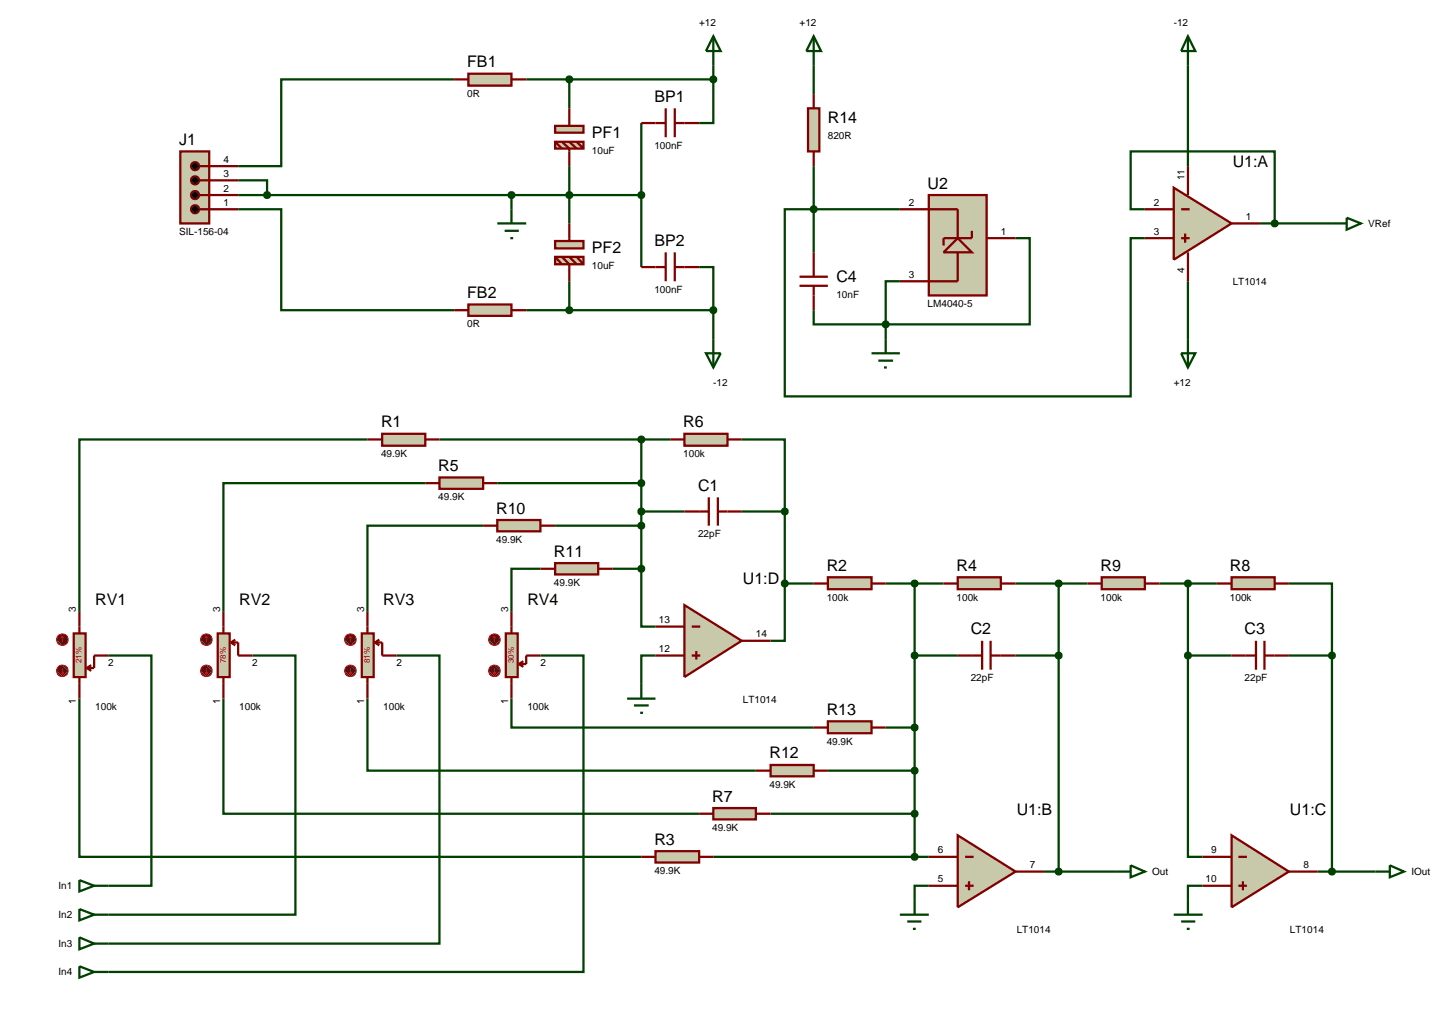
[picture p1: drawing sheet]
<svg xmlns="http://www.w3.org/2000/svg" width="257mm" height="180mm" viewBox="0 0 257 180" stroke-linecap="round" stroke-linejoin="round" font-family="sans-serif">
<g fill="none" stroke="#004000" stroke-width=".4">
<path d="M80.1 14h-30.5v15.3h-7.6M92.8 14h33M100.4 14v5.1M125.8 14v7.7h-2.5M125.8 11.5v2.5M143.5 11.5v5.1M209.5 11.5v17.8M42 36.9h7.6v17.8h30.5M42 31.8h5.1v2.6M42 34.4h71.1M90.2 34.4v2.5M100.4 29.3v10.1"/>
<path d="M113.1 21.7v25.4M143.5 29.3v15.2M158.7 36.9h-20.3v33h61v-27.9h2.5M201.9 36.9h-2.5v-10.2h25.4v12.7M222.2 39.4h12.7M92.8 54.7h33M100.4 49.6v5.1M123.3 47.1h2.5v7.6M125.8 54.7v5.1M143.5 54.7v2.5h12.7M156.2 57.2v2.6M158.7 49.6h-2.5v7.6"/>
<path d="M179.1 42h2.5v15.2h-25.4M209.5 49.6v10.2M64.8 77.5h-50.8v30.4M77.5 77.5h40.7M113.1 77.5v22.8M130.8 77.5h7.6v12.7M75 85.2h-35.6v22.7M85.2 92.7h-20.4v15.2M87.7 85.2h25.4M97.9 92.7h15.2M113.1 90.2h7.6M130.8 90.2h7.6"/>
<path d="M138.4 90.2v12.7M19.1 115.6h7.6v40.6h-7.6M44.5 115.6h7.6v45.7h-33M69.9 115.6h7.6v50.8h-58.4M95.3 100.3h-5.1v7.6M95.3 115.6h7.6v55.8h-83.8M108 100.3h5.1M113.1 100.3v10.2h2.5M115.6 115.6h-2.5v5M138.4 102.9v10.1h-2.5M138.4 102.9h5.1M156.2 102.9h10.2"/>
<path d="M161.3 102.9v48.2M161.3 115.6h7.6M179.1 102.9h12.7M179.1 115.6h7.6M186.7 102.9v50.8M204.5 102.9h10.1M209.5 115.6v35.5h2.6M209.5 115.6h7.7M209.5 102.9v12.7M227.3 102.9h7.6v12.7M227.3 115.6h7.6M234.9 115.6v38.1"/>
<path d="M14 123.2v27.9h99.1M39.4 123.2v20.3h83.9M64.8 123.2v12.7h68.5M90.2 123.2v5.1h53.3M146 135.9h15.3M156.2 128.3h5.1M125.8 151.1h38M135.9 143.5h25.4M163.8 156.2h-2.5v2.5M184.1 153.7h12.7M212.1 156.2h-2.6v2.5M232.4 153.7h10.2"/>
</g>
<path d="M67.4 76.5h7.6v2.1h-7.6z" fill="#c8c8aa" stroke="#800000" stroke-width=".4"/>
<path d="M64.8 77.5h2.6M75 77.5h2.5" fill="none" stroke="#800000" stroke-width=".4"/>
<path d="M146 101.8h7.7v2.1h-7.7z" fill="#c8c8aa" stroke="#800000" stroke-width=".4"/>
<path d="M143.5 102.9h2.5M153.7 102.9h2.5" fill="none" stroke="#800000" stroke-width=".4"/>
<path d="M115.6 150.1h7.7v2h-7.7z" fill="#c8c8aa" stroke="#800000" stroke-width=".4"/>
<path d="M113.1 151.1h2.5M123.3 151.1h2.5" fill="none" stroke="#800000" stroke-width=".4"/>
<path d="M110.6 123.2h5M111.8 124.4h2.6M112.9 125.7h.5M113.1 120.6v2.6" fill="none" stroke="#004000" stroke-width=".4"/>
<path d="M168.9 101.8h7.6v2.1h-7.6z" fill="#c8c8aa" stroke="#800000" stroke-width=".4"/>
<path d="M166.4 102.9h2.5M176.5 102.9h2.6" fill="none" stroke="#800000" stroke-width=".4"/>
<path d="M161.3 158.7v2.6M158.7 161.3h5.1M160 162.5h2.5M161 163.8h.5" fill="none" stroke="#004000" stroke-width=".4"/>
<path d="M13 111.7h2.1v7.7h-2.1z" fill="#c8c8aa" stroke="#800000" stroke-width=".4"/>
<path d="M14 107.9v3.8M14 119.4v3.8M15.3 117.8l.8 .5M16.1 117.3l-.8 .5M19.1 115.6h-2.5v2.2h-1.3" fill="none" stroke="#800000" stroke-width=".4"/>
<path d="M10.3 112.1l.7-.3-1 1zM11 111.8a.94 .94 0 0 1 1 1zM11 113.8l1-1a.94 .94 0 0 1-1 1zM10 112.8l1 1a.94 .94 0 0 1-1-1z" fill="#400000" stroke="#f00" stroke-width=".2"/>
<path d="M11 111.8l1 1-1 1-1-1z" fill="#400000"/>
<path d="M11 112.2l-.3 .3M11 112.2l.3 .3M11 112.2v1.1" fill="none" stroke="#f00" stroke-width=".2"/>
<path d="M10.3 117.6l.7-.3-1 1zM11 117.3a.94 .94 0 0 1 1 1zM11 119.3l1-1a.94 .94 0 0 1-1 1zM10 118.3l1 1a.94 .94 0 0 1-1-1z" fill="#400000" stroke="#f00" stroke-width=".2"/>
<path d="M10 118.3l1-1 1 1-1 1z" fill="#400000"/>
<path d="M10.7 118.6l.3 .3M11 117.8v1.1M11.3 118.6l-.3 .3" fill="none" stroke="#f00" stroke-width=".2"/>
<path d="M38.4 111.7h2.1v7.7h-2.1z" fill="#c8c8aa" stroke="#800000" stroke-width=".4"/>
<path d="M39.4 107.9v3.8M39.4 119.4v3.8M40.7 113.3l.8 .5M40.7 113.3h1.3v2.3h2.5M41.5 112.8l-.8 .5" fill="none" stroke="#800000" stroke-width=".4"/>
<path d="M35.7 112.1l.7-.3-1 1zM36.4 111.8a.94 .94 0 0 1 1 1zM36.4 113.8l1-1a.94 .94 0 0 1-1 1zM35.4 112.8l1 1a.94 .94 0 0 1-1-1z" fill="#400000" stroke="#f00" stroke-width=".2"/>
<path d="M36.4 111.8l1 1-1 1-1-1z" fill="#400000"/>
<path d="M36.4 112.2l-.3 .3M36.4 112.2l.3 .3M36.4 112.2v1.1" fill="none" stroke="#f00" stroke-width=".2"/>
<path d="M35.7 117.6l.7-.3-1 1zM36.4 117.3a.94 .94 0 0 1 1 1zM36.4 119.3l1-1a.94 .94 0 0 1-1 1zM35.4 118.3l1 1a.94 .94 0 0 1-1-1z" fill="#400000" stroke="#f00" stroke-width=".2"/>
<path d="M35.4 118.3l1-1 1 1-1 1z" fill="#400000"/>
<path d="M36.1 118.6l.3 .3M36.4 117.8v1.1M36.7 118.6l-.3 .3" fill="none" stroke="#f00" stroke-width=".2"/>
<path d="M77.5 84.2h7.7v2h-7.7z" fill="#c8c8aa" stroke="#800000" stroke-width=".4"/>
<path d="M75 85.2h2.5M85.2 85.2h2.5" fill="none" stroke="#800000" stroke-width=".4"/>
<path d="M120.7 76.5h7.6v2.1h-7.6z" fill="#c8c8aa" stroke="#800000" stroke-width=".4"/>
<path d="M118.2 77.5h2.5M128.3 77.5h2.5" fill="none" stroke="#800000" stroke-width=".4"/>
<path d="M125.8 142.5h7.5v2h-7.5z" fill="#c8c8aa" stroke="#800000" stroke-width=".4"/>
<path d="M123.3 143.5h2.5M133.3 143.5h2.6" fill="none" stroke="#800000" stroke-width=".4"/>
<path d="M161 143.1l.3-.1-.5 .5zM161.3 143l.3 .1 .2 .4zM161.3 144l.5-.5-.2 .4zM160.8 143.5l.5 .5-.3-.1z" fill="#004000" stroke="#004000" stroke-width=".4"/>
<path d="M161.3 143l.5 .5-.5 .5-.5-.5z" fill="#004000"/>
<path d="M120.7 90.2h4.3M125 87.7v5M126.6 87.7v5M126.6 90.2h4.2M168.9 115.6h4.3M173.2 113v5.1M174.7 113v5.1M174.7 115.6h4.4" fill="none" stroke="#800000" stroke-width=".4"/>
<path d="M217.2 101.8h7.6v2.1h-7.6z" fill="#c8c8aa" stroke="#800000" stroke-width=".4"/>
<path d="M214.6 102.9h2.6M217.2 115.6h4.3M221.5 113v5.1M223 113v5.1M223 115.6h4.3M224.8 102.9h2.5" fill="none" stroke="#800000" stroke-width=".4"/>
<path d="M209.5 158.7v2.6M207 161.3h5.1M208.3 162.5h2.5M209.3 163.8h.5" fill="none" stroke="#004000" stroke-width=".4"/>
<path d="M194.3 101.8h7.6v2.1h-7.6z" fill="#c8c8aa" stroke="#800000" stroke-width=".4"/>
<path d="M191.8 102.9h2.5M201.9 102.9h2.6" fill="none" stroke="#800000" stroke-width=".4"/>
<path d="M112.8 84.8l.3-.1-.5 .5zM113.1 84.7l.3 .1 .2 .4zM113.1 85.7l.5-.5-.2 .4zM112.6 85.2l.5 .5-.3-.1z" fill="#004000" stroke="#004000" stroke-width=".4"/>
<path d="M113.1 84.7l.5 .5-.5 .5-.5-.5z" fill="#004000"/>
<path d="M112.7 77.2l.4-.2-.5 .5zM113.1 77l.3 .1 .2 .4zM113.1 78l.5-.5-.2 .4zM112.6 77.5l.5 .5-.3-.1z" fill="#004000" stroke="#004000" stroke-width=".4"/>
<path d="M112.6 77.5l.5-.5 .5 .5-.5 .5z" fill="#004000"/>
<path d="M161 102.5l.3-.1-.5 .5zM161.3 102.4l.3 .1 .2 .4zM161.3 103.4l.5-.5-.2 .4zM160.8 102.9l.5 .5-.3-.1z" fill="#004000" stroke="#004000" stroke-width=".4"/>
<path d="M161.3 102.4l.5 .5-.5 .5-.5-.5z" fill="#004000"/>
<path d="M186.3 102.6l.4-.2-.5 .5zM186.7 102.4l.3 .1 .2 .4zM186.7 103.4l.5-.5-.2 .4zM186.2 102.9l.5 .5-.3-.1z" fill="#004000" stroke="#004000" stroke-width=".4"/>
<path d="M186.2 102.9l.5-.5 .5 .5-.5 .5z" fill="#004000"/>
<path d="M161 115.2l.3-.1-.5 .5zM161.3 115.1l.3 .1 .2 .4zM161.3 116.1l.5-.5-.2 .4zM160.8 115.6l.5 .5-.3-.1z" fill="#004000" stroke="#004000" stroke-width=".4"/>
<path d="M161.3 115.1l.5 .5-.5 .5-.5-.5z" fill="#004000"/>
<path d="M186.3 115.3l.4-.2-.5 .5zM186.7 115.1l.3 .1 .2 .4zM186.7 116.1l.5-.5-.2 .4zM186.2 115.6l.5 .5-.3-.1z" fill="#004000" stroke="#004000" stroke-width=".4"/>
<path d="M186.2 115.6l.5-.5 .5 .5-.5 .5z" fill="#004000"/>
<path d="M209.2 102.5l.3-.1-.5 .5zM209.5 102.4l.3 .1 .2 .4zM209.5 103.4l.5-.5-.2 .4zM209 102.9l.5 .5-.4-.2z" fill="#004000" stroke="#004000" stroke-width=".4"/>
<path d="M209.5 102.4l.5 .5-.5 .5-.5-.5z" fill="#004000"/>
<path d="M234.6 115.2l.3-.1-.5 .5zM234.9 115.1l.3 .1 .2 .4zM234.9 116.1l.5-.5-.2 .4zM234.4 115.6l.5 .5-.4-.2z" fill="#004000" stroke="#004000" stroke-width=".4"/>
<path d="M234.9 115.1l.5 .5-.5 .5-.5-.5z" fill="#004000"/>
<path d="M138.1 89.8l.3-.1-.5 .5zM138.4 89.7l.4 .2 .1 .3zM138.4 90.7l.5-.5-.2 .4zM137.9 90.2l.5 .5-.3-.1z" fill="#004000" stroke="#004000" stroke-width=".4"/>
<path d="M138.4 89.7l.5 .5-.5 .5-.5-.5z" fill="#004000"/>
<path d="M112.8 89.8l.3-.1-.5 .5zM113.1 89.7l.3 .1 .2 .4zM113.1 90.7l.5-.5-.2 .4zM112.6 90.2l.5 .5-.3-.1z" fill="#004000" stroke="#004000" stroke-width=".4"/>
<path d="M112.6 90.2l.5-.5 .5 .5-.5 .5z" fill="#004000"/>
<path d="M209.5 6.4l1.3 2.6h-2.5zM209.5 6.4v5.1M209.5 59.8v5M208.3 62.3h2.5l-1.3 2.5z" fill="none" stroke="#004000" stroke-width=".4"/>
<path d="M207 33.1l10.2 6.3-10.2 6.4z" fill="#c8c8aa" stroke="#800000" stroke-width=".4"/>
<path d="M201.9 36.9h5.1M208.3 36.9h1.5M209.5 29.3v5.1M217.2 39.4h5M201.9 42h5.1M208.3 42h1.5M209 41.2v1.6M209.5 44.5v5.1" fill="none" stroke="#800000" stroke-width=".4"/>
<path d="M224.4 39.1l.4-.2-.5 .5zM224.8 38.9l.3 .1 .2 .4zM224.8 39.9l.5-.5-.2 .4zM224.3 39.4l.5 .5-.4-.2z" fill="#004000" stroke="#004000" stroke-width=".4"/>
<path d="M224.3 39.4l.5-.5 .5 .5-.5 .5z" fill="#004000"/>
<path d="M168.9 147.3l10.2 6.4-10.2 6.3z" fill="#c8c8aa" stroke="#800000" stroke-width=".4"/>
<path d="M163.8 151.1h5.1M163.8 156.2h5.1M170.2 151.1h1.5M170.2 156.2h1.5M170.9 155.4v1.6M179.1 153.7h5" fill="none" stroke="#800000" stroke-width=".4"/>
<path d="M160.9 150.8l.4-.2-.5 .5zM161.3 150.6l.4 .2 .1 .3zM161.3 151.6l.5-.5-.2 .4zM160.8 151.1l.5 .5-.3-.1z" fill="#004000" stroke="#004000" stroke-width=".4"/>
<path d="M161.3 150.6l.5 .5-.5 .5-.5-.5z" fill="#004000"/>
<path d="M186.3 153.4l.4-.2-.5 .5zM186.7 153.2l.3 .1 .2 .4zM186.7 154.2l.5-.5-.2 .4zM186.2 153.7l.5 .5-.3-.1z" fill="#004000" stroke="#004000" stroke-width=".4"/>
<path d="M186.2 153.7l.5-.5 .5 .5-.5 .5z" fill="#004000"/>
<path d="M217.2 147.3l10.1 6.4-10.1 6.3z" fill="#c8c8aa" stroke="#800000" stroke-width=".4"/>
<path d="M212.1 151.1h5.1M212.1 156.2h5.1M218.4 151.1h1.5M218.4 156.2h1.5M219.2 155.4v1.6M227.3 153.7h5.1" fill="none" stroke="#800000" stroke-width=".4"/>
<path d="M209.2 115.2l.3-.1-.5 .5zM209.5 115.1l.3 .1 .2 .4zM209.5 116.1l.5-.5-.2 .4zM209 115.6l.5 .5-.4-.2z" fill="#004000" stroke="#004000" stroke-width=".4"/>
<path d="M209.5 115.1l.5 .5-.5 .5-.5-.5z" fill="#004000"/>
<path d="M234.5 153.4l.4-.2-.5 .5zM234.9 153.2l.3 .1 .2 .4zM234.9 154.2l.5-.5-.2 .4zM234.4 153.7l.5 .5-.4-.2z" fill="#004000" stroke="#004000" stroke-width=".4"/>
<path d="M234.9 153.2l.5 .5-.5 .5-.5-.5z" fill="#004000"/>
<path d="M120.7 106.7l10.1 6.3-10.1 6.4z" fill="#c8c8aa" stroke="#800000" stroke-width=".4"/>
<path d="M115.6 110.5h5.1M115.6 115.6h5.1M122 110.5h1.5M122 115.6h1.5M122.8 114.8v1.5M130.8 113h5.1" fill="none" stroke="#800000" stroke-width=".4"/>
<path d="M138.1 102.5l.3-.1-.5 .5zM138.4 102.4l.3 .1 .2 .4zM138.9 102.9l-.2 .4-.3 .1zM137.9 102.9l.5 .5-.3-.1z" fill="#004000" stroke="#004000" stroke-width=".4"/>
<path d="M138.4 102.4l.5 .5-.5 .5-.5-.5z" fill="#004000"/>
<path d="M234.9 39.4h2.6M237.5 38.4l2.5 1-2.5 1.1zM196.8 153.7h2.6M199.4 152.6l2.5 1.1-2.5 1zM242.6 153.7h2.5M245.1 152.6l2.5 1.1-2.5 1z" fill="none" stroke="#004000" stroke-width=".4"/>
<path d="M63.8 111.7h2.1v7.7h-2.1z" fill="#c8c8aa" stroke="#800000" stroke-width=".4"/>
<path d="M64.8 107.9v3.8M64.8 119.4v3.8M66.1 113.3l.8 .5M66.1 113.3h1.3v2.3h2.5M66.9 112.8l-.8 .5" fill="none" stroke="#800000" stroke-width=".4"/>
<path d="M61.1 112.1l.7-.3-1 1zM61.8 111.8a.94 .94 0 0 1 1 1zM61.8 113.8l1-1a.94 .94 0 0 1-1 1zM60.8 112.8l1 1a.94 .94 0 0 1-1-1z" fill="#400000" stroke="#f00" stroke-width=".2"/>
<path d="M60.8 112.8l1-1 1 1-1 1z" fill="#400000"/>
<path d="M61.8 112.2l-.3 .3M61.8 112.2l.3 .3M61.8 112.2v1.1" fill="none" stroke="#f00" stroke-width=".2"/>
<path d="M61.1 117.6l.7-.3-1 1zM61.8 117.3a.94 .94 0 0 1 1 1zM61.8 119.3l1-1a.94 .94 0 0 1-1 1zM60.8 118.3l1 1a.94 .94 0 0 1-1-1z" fill="#400000" stroke="#f00" stroke-width=".2"/>
<path d="M60.8 118.3l1-1 1 1-1 1z" fill="#400000"/>
<path d="M61.5 118.6l.3 .3M61.8 117.8v1.1M62.1 118.6l-.3 .3" fill="none" stroke="#f00" stroke-width=".2"/>
<path d="M89.2 111.7h2.1v7.7h-2.1z" fill="#c8c8aa" stroke="#800000" stroke-width=".4"/>
<path d="M90.2 107.9v3.8M90.2 119.4v3.8M91.5 117.1l.8 .5M92.3 116.6l-.8 .5M95.3 115.6h-2.5v1.5h-1.3" fill="none" stroke="#800000" stroke-width=".4"/>
<path d="M86.5 112.1l.7-.3-1 1zM87.2 111.8a.94 .94 0 0 1 1 1zM87.2 113.8l1-1a.94 .94 0 0 1-1 1zM86.2 112.8l1 1a.94 .94 0 0 1-1-1z" fill="#400000" stroke="#f00" stroke-width=".2"/>
<path d="M86.2 112.8l1-1 1 1-1 1z" fill="#400000"/>
<path d="M87.2 112.2l-.3 .3M87.2 112.2l.3 .3M87.2 112.2v1.1" fill="none" stroke="#f00" stroke-width=".2"/>
<path d="M86.5 117.6l.7-.3-1 1zM87.2 117.3a.94 .94 0 0 1 1 1zM87.2 119.3l1-1a.94 .94 0 0 1-1 1zM86.2 118.3l1 1a.94 .94 0 0 1-1-1z" fill="#400000" stroke="#f00" stroke-width=".2"/>
<path d="M86.2 118.3l1-1 1 1-1 1z" fill="#400000"/>
<path d="M86.9 118.6l.3 .3M87.2 117.8v1.1M87.5 118.6l-.3 .3" fill="none" stroke="#f00" stroke-width=".2"/>
<path d="M87.7 91.7h7.6v2h-7.6z" fill="#c8c8aa" stroke="#800000" stroke-width=".4"/>
<path d="M85.2 92.7h2.5M95.3 92.7h2.6" fill="none" stroke="#800000" stroke-width=".4"/>
<path d="M97.9 99.3h7.6v2h-7.6z" fill="#c8c8aa" stroke="#800000" stroke-width=".4"/>
<path d="M95.3 100.3h2.6M105.5 100.3h2.5" fill="none" stroke="#800000" stroke-width=".4"/>
<path d="M112.8 92.3l.3-.1-.5 .5zM113.1 92.2l.3 .1 .2 .4zM113.1 93.2l.5-.5-.2 .4zM112.6 92.7l.5 .5-.3-.1z" fill="#004000" stroke="#004000" stroke-width=".4"/>
<path d="M113.1 92.2l.5 .5-.5 .5-.5-.5z" fill="#004000"/>
<path d="M112.7 100l.4-.2-.5 .5zM113.1 99.8l.4 .2 .1 .3zM113.1 100.8l.5-.5-.2 .4zM112.6 100.3l.5 .5-.3-.1z" fill="#004000" stroke="#004000" stroke-width=".4"/>
<path d="M113.1 99.8l.5 .5-.5 .5-.5-.5z" fill="#004000"/>
<path d="M135.9 134.9h7.6v2h-7.6z" fill="#c8c8aa" stroke="#800000" stroke-width=".4"/>
<path d="M133.3 135.9h2.6M143.5 135.9h2.5" fill="none" stroke="#800000" stroke-width=".4"/>
<path d="M146 127.2h7.7v2.1h-7.7z" fill="#c8c8aa" stroke="#800000" stroke-width=".4"/>
<path d="M143.5 128.3h2.5M153.7 128.3h2.5" fill="none" stroke="#800000" stroke-width=".4"/>
<path d="M161 127.9l.3-.1-.5 .5zM161.3 127.8l.3 .1 .2 .4zM161.3 128.8l.5-.5-.2 .4zM160.8 128.3l.5 .5-.3-.1z" fill="#004000" stroke="#004000" stroke-width=".4"/>
<path d="M161.3 127.8l.5 .5-.5 .5-.5-.5z" fill="#004000"/>
<path d="M161 135.5l.3-.1-.5 .5zM161.3 135.4l.3 .1 .2 .4zM161.8 135.9l-.2 .4-.3 .1zM160.8 135.9l.5 .5-.4-.2z" fill="#004000" stroke="#004000" stroke-width=".4"/>
<path d="M161.3 135.4l.5 .5-.5 .5-.5-.5z" fill="#004000"/>
<path d="M14 155.2l2.6 1-2.6 1zM16.6 156.2h2.5M14 160.3l2.6 1-2.6 1zM14 170.4l2.6 1-2.6 1zM14 165.3l2.6 1.1-2.6 1zM16.6 161.3h2.5M16.6 171.4h2.5M16.6 166.4h2.5" fill="none" stroke="#004000" stroke-width=".4"/>
<g fill="#c8c8aa" stroke="#800000" stroke-width=".4">
<path d="M163.8 34.4h10.2v17.7h-10.2z"/>
<path d="M166.4 44.5l2.5-2.5 2.5 2.5z"/>
</g>
<path d="M158.7 36.9h10.2v5.1M168.9 44.5v5.1h-10.2M171.4 40.7v1.3h-5v1.3M174 42h5.1" fill="none" stroke="#800000" stroke-width=".4"/>
<path d="M156.2 59.8v2.5M153.7 62.3h5M154.9 63.6h2.6M155.9 64.8h.5" fill="none" stroke="#004000" stroke-width=".4"/>
<path d="M155.8 56.9l.4-.2-.5 .5zM156.2 56.7l.4 .2 .1 .3zM156.7 57.2l-.1 .3-.4 .2zM155.7 57.2l.5 .5-.3-.1z" fill="#004000" stroke="#004000" stroke-width=".4"/>
<path d="M155.7 57.2l.5-.5 .5 .5-.5 .5z" fill="#004000"/>
<path d="M142.5 19.1h2v7.6h-2z" fill="#c8c8aa" stroke="#800000" stroke-width=".4"/>
<path d="M143.5 16.6v2.5M143.5 26.7v2.6M141 50.4h5M141 48.8h5M143.5 44.5v4.3M143.5 50.4v4.3" fill="none" stroke="#800000" stroke-width=".4"/>
<path d="M143.5 6.4l1.3 2.6h-2.6zM143.5 6.4v5.1" fill="none" stroke="#004000" stroke-width=".4"/>
<path d="M143.1 36.6l.4-.2-.5 .5zM143.5 36.4l.3 .1 .2 .4zM144 36.9l-.1 .3-.4 .2zM143 36.9l.5 .5-.3-.1z" fill="#004000" stroke="#004000" stroke-width=".4"/>
<path d="M143 36.9l.5-.5 .5 .5-.5 .5z" fill="#004000"/>
<path d="M125.8 6.4l1.3 2.6h-2.6zM125.8 6.4v5.1M87.7 39.4h5.1M90.2 36.9v2.5M89 40.7h2.5M90 42h.5M125.8 59.8v5M124.5 62.3h2.6l-1.3 2.5z" fill="none" stroke="#004000" stroke-width=".4"/>
<path d="M82.6 13h7.6v2.1h-7.6z" fill="#c8c8aa" stroke="#800000" stroke-width=".4"/>
<path d="M80.1 14h2.5M90.2 14h2.6" fill="none" stroke="#800000" stroke-width=".4"/>
<path d="M82.6 53.7h7.6v2h-7.6z" fill="#c8c8aa" stroke="#800000" stroke-width=".4"/>
<path d="M80.1 54.7h2.5M90.2 54.7h2.6" fill="none" stroke="#800000" stroke-width=".4"/>
<path d="M31.8 26.7h5.1v12.7h-5.1z" fill="#c8c8aa" stroke="#800000" stroke-width=".4"/>
<path d="M35.1 36.9h6.9M35.1 34.4h6.9M35.1 31.8h6.9M35.1 29.3h6.9" fill="none" stroke="#800000" stroke-width=".4"/>
<g fill="#000" stroke="#800000" stroke-width=".4">
<path d="M33.9 33.9l.5-.2-.7 .7zM34.4 33.7a.68 .68 0 0 1 .7 .7zM35.1 34.4a.68 .68 0 0 1-.7 .7zM33.7 34.4l.7 .7a.68 .68 0 0 1-.7-.7z"/>
<path d="M33.9 31.3l.5-.2-.7 .7zM34.4 31.1a.68 .68 0 0 1 .7 .7zM35.1 31.8a.68 .68 0 0 1-.7 .7zM33.7 31.8l.7 .7a.68 .68 0 0 1-.7-.7z"/>
<path d="M33.9 28.8l.5-.2-.7 .7zM34.4 28.6a.68 .68 0 0 1 .7 .7zM35.1 29.3a.68 .68 0 0 1-.7 .7zM33.7 29.3l.7 .7a.68 .68 0 0 1-.7-.7z"/>
<path d="M33.9 36.4l.5-.2-.7 .7zM34.4 36.2a.68 .68 0 0 1 .7 .7zM35.1 36.9a.68 .68 0 0 1-.7 .7zM33.7 36.9l.7 .7a.68 .68 0 0 1-.7-.7z"/>
</g>
<path d="M34.4 33.7l.7 .7-.7 .7-.7-.7zM34.4 31.1l.7 .7-.7 .7-.7-.7zM34.4 28.6l.7 .7-.7 .7-.7-.7zM34.4 36.2l.7 .7-.7 .7-.7-.7z" fill="#000"/>
<path d="M46.7 34.1l.4-.2-.5 .5zM47.1 33.9l.4 .2 .1 .3zM47.1 34.9l.5-.5-.1 .3zM46.6 34.4l.5 .5-.3-.1z" fill="#004000" stroke="#004000" stroke-width=".4"/>
<path d="M46.6 34.4l.5-.5 .5 .5-.5 .5z" fill="#004000"/>
<g fill="#c8c8aa" stroke="#800000" stroke-width=".4">
<path d="M97.9 22.2h5v1.2h-5z"/>
<path d="M97.9 25h5v1.2h-5z"/>
</g>
<path d="M100.4 19.1v3.1M97.9 25l1.2 1.2M99.1 25l1.3 1.2v3.1M100.4 25l1.3 1.2M101.7 25l1.2 1.2" fill="none" stroke="#800000" stroke-width=".4"/>
<path d="M100.1 13.6l.3-.1-.5 .5zM100.4 13.5l.3 .1 .2 .4zM100.4 14.5l.5-.5-.2 .4zM99.9 14l.5 .5-.4-.2z" fill="#004000" stroke="#004000" stroke-width=".4"/>
<path d="M100.4 13.5l.5 .5-.5 .5-.5-.5z" fill="#004000"/>
<path d="M100.1 34l.3-.1-.5 .5zM100.4 33.9l.4 .2 .1 .3zM100.4 34.9l.5-.5-.2 .4zM99.9 34.4l.5 .5-.4-.2z" fill="#004000" stroke="#004000" stroke-width=".4"/>
<path d="M100.4 33.9l.5 .5-.5 .5-.5-.5z" fill="#004000"/>
<g fill="#c8c8aa" stroke="#800000" stroke-width=".4">
<path d="M97.9 42.5h5v1.3h-5z"/>
<path d="M97.9 45.3h5v1.3h-5z"/>
</g>
<path d="M100.4 39.4v3.1M97.9 45.3l1.2 1.3M99.1 45.3l1.3 1.3v3M100.4 45.3l1.3 1.3M101.7 45.3l1.2 1.3" fill="none" stroke="#800000" stroke-width=".4"/>
<path d="M100 54.4l.4-.2-.5 .5zM100.4 54.2l.3 .1 .2 .4zM100.4 55.2l.5-.5-.2 .4zM99.9 54.7l.5 .5-.4-.2z" fill="#004000" stroke="#004000" stroke-width=".4"/>
<path d="M99.9 54.7l.5-.5 .5 .5-.5 .5z" fill="#004000"/>
<path d="M117.4 19.1v5.1M119 19.1v5.1M113.1 21.7h4.3M119 21.7h4.3M113.1 47.1h4.3M117.4 44.5v5.1M119 44.5v5.1M119 47.1h4.3" fill="none" stroke="#800000" stroke-width=".4"/>
<path d="M112.8 34l.3-.1-.5 .5zM113.1 33.9l.3 .1 .2 .4zM113.1 34.9l.5-.5-.2 .4zM112.6 34.4l.5 .5-.3-.1z" fill="#004000" stroke="#004000" stroke-width=".4"/>
<path d="M113.1 33.9l.5 .5-.5 .5-.5-.5z" fill="#004000"/>
<path d="M125.4 13.7l.4-.2-.5 .5zM125.8 13.5l.3 .1 .2 .4zM125.8 14.5l.5-.5-.2 .4zM125.3 14l.5 .5-.4-.2z" fill="#004000" stroke="#004000" stroke-width=".4"/>
<path d="M125.3 14l.5-.5 .5 .5-.5 .5z" fill="#004000"/>
<path d="M125.4 54.4l.4-.2-.5 .5zM125.8 54.2l.3 .1 .2 .4zM125.8 55.2l.5-.5-.2 .4zM125.3 54.7l.5 .5-.3-.1z" fill="#004000" stroke="#004000" stroke-width=".4"/>
<path d="M125.3 54.7l.5-.5 .5 .5-.5 .5z" fill="#004000"/>
<path d="M89.9 34l.3-.1-.5 .5zM90.2 33.9l.4 .2 .1 .3zM90.7 34.4l-.1 .3-.4 .2zM89.7 34.4l.5 .5-.4-.2z" fill="#004000" stroke="#004000" stroke-width=".4"/>
<path d="M90.2 33.9l.5 .5-.5 .5-.5-.5z" fill="#004000"/>
<g font-size="2.8">
<text x="82.4" y="11.9">FB1</text>
<text x="115.4" y="18">BP1</text>
<text x="146" y="21.7">R14</text>
<text x="31.6" y="25.6">J1</text>
<text x="104.4" y="24.3">PF1</text>
<text x="217.4" y="29.5">U1:A</text>
<text x="163.6" y="33.3">U2</text>
<text x="104.4" y="44.6">PF2</text>
<text x="115.4" y="43.4">BP2</text>
<text x="82.4" y="52.6">FB2</text>
<text x="147.5" y="49.7">C4</text>
<text x="67.2" y="75.4">R1</text>
<text x="120.5" y="75.4">R6</text>
<text x="77.3" y="83.1">R5</text>
<text x="123.1" y="86.6">C1</text>
<text x="87.5" y="90.6">R10</text>
<text x="97.7" y="98.2">R11</text>
<text x="145.8" y="100.7">R2</text>
<text x="168.7" y="100.7">R4</text>
<text x="194.1" y="100.7">R9</text>
<text x="216.9" y="100.7">R8</text>
<text x="16.8" y="106.8">RV1</text>
<text x="42.2" y="106.8">RV2</text>
<text x="67.6" y="106.8">RV3</text>
<text x="93" y="106.8">RV4</text>
<text x="131" y="103">U1:D</text>
<text x="171.2" y="111.9">C2</text>
<text x="219.5" y="111.9">C3</text>
<text x="145.8" y="126.1">R13</text>
<text x="135.7" y="133.8">R12</text>
<text x="125.6" y="141.4">R7</text>
<text x="179.3" y="143.7">U1:B</text>
<text x="227.5" y="143.7">U1:C</text>
<text x="115.4" y="149">R3</text>
</g>
<g font-size="1.8">
<text x="123.3" y="4.5">+12</text>
<text x="141" y="4.5">+12</text>
<text x="207" y="4.5">-12</text>
<text x="82.4" y="17.1">0R</text>
<text x="39.4" y="28.7">4</text>
<text x="104.4" y="27.1">10uF</text>
<text x="115.4" y="26.2">100nF</text>
<text x="146" y="24.5">820R</text>
<text x="39.4" y="33.8">2</text>
<text x="39.4" y="31.2">3</text>
<text x="208.9" y="31.8" transform="rotate(-90 208.9 31.8)">11</text>
<text x="31.6" y="41.5">SIL-156-04</text>
<text x="39.4" y="36.3">1</text>
<text x="160.3" y="36.3">2</text>
<text x="176.5" y="41.4">1</text>
<text x="203.5" y="41.4">3</text>
<text x="203.5" y="36.3">2</text>
<text x="219.7" y="38.8">1</text>
<text x="241.3" y="40">VRef</text>
<text x="104.4" y="47.4">10uF</text>
<text x="115.4" y="51.6">100nF</text>
<text x="147.5" y="52.5">10nF</text>
<text x="160.3" y="49">3</text>
<text x="208.9" y="48.1" transform="rotate(-90 208.9 48.1)">4</text>
<text x="217.4" y="50.3">LT1014</text>
<text x="82.4" y="57.7">0R</text>
<text x="163.6" y="54.2">LM4040-5</text>
<text x="125.8" y="68">-12</text>
<text x="207" y="68">+12</text>
<text x="67.2" y="80.6">49.9K</text>
<text x="120.5" y="80.6">100k</text>
<text x="77.3" y="88.2">49.9K</text>
<text x="87.5" y="95.7">49.9K</text>
<text x="123.1" y="94.7">22pF</text>
<text x="13.4" y="107.9" transform="rotate(-90 13.4 107.9)">3</text>
<text x="38.8" y="107.9" transform="rotate(-90 38.8 107.9)">3</text>
<text x="64.2" y="107.9" transform="rotate(-90 64.2 107.9)">3</text>
<text x="89.6" y="107.9" transform="rotate(-90 89.6 107.9)">3</text>
<text x="97.7" y="103.3">49.9K</text>
<text x="145.8" y="105.9">100k</text>
<text x="168.7" y="105.9">100k</text>
<text x="194.1" y="105.9">100k</text>
<text x="216.9" y="105.9">100k</text>
<text x="116.2" y="109.9">13</text>
<text x="133.3" y="112.4">14</text>
<text x="19.1" y="117.4">2</text>
<text x="44.5" y="117.4">2</text>
<text x="69.9" y="117.4">2</text>
<text x="95.3" y="117.4">2</text>
<text x="116.2" y="115">12</text>
<text x="13.4" y="124.2" transform="rotate(-90 13.4 124.2)">1</text>
<text x="16.8" y="125.2">100k</text>
<text x="38.8" y="124.2" transform="rotate(-90 38.8 124.2)">1</text>
<text x="42.2" y="125.2">100k</text>
<text x="64.2" y="124.2" transform="rotate(-90 64.2 124.2)">1</text>
<text x="67.6" y="125.2">100k</text>
<text x="89.6" y="124.2" transform="rotate(-90 89.6 124.2)">1</text>
<text x="93" y="125.2">100k</text>
<text x="131" y="123.9">LT1014</text>
<text x="171.2" y="120.1">22pF</text>
<text x="219.5" y="120.1">22pF</text>
<text x="145.8" y="131.3">49.9K</text>
<text x="135.7" y="138.9">49.9K</text>
<text x="125.6" y="146.5">49.9K</text>
<text x="115.4" y="154.1">49.9K</text>
<text x="165.4" y="155.6">5</text>
<text x="165.4" y="150.5">6</text>
<text x="181.6" y="153.1">7</text>
<text x="203.2" y="154.3">Out</text>
<text x="212.6" y="155.6">10</text>
<text x="213.6" y="150.5">9</text>
<text x="229.9" y="153.1">8</text>
<text x="248.9" y="154.3">IOut</text>
<text x="10.3" y="161.9">In2</text>
<text x="10.3" y="156.8">In1</text>
<text x="10.3" y="167">In3</text>
<text x="179.3" y="164.5">LT1014</text>
<text x="227.5" y="164.5">LT1014</text>
<text x="10.3" y="172">In4</text>
</g>
<g font-size="1.4" fill="#c00000">
<text x="14.4" y="117" transform="rotate(-90 14.4 117)">21%</text>
<text x="39.8" y="117" transform="rotate(-90 39.8 117)">78%</text>
<text x="65.2" y="117" transform="rotate(-90 65.2 117)">81%</text>
<text x="90.6" y="117" transform="rotate(-90 90.6 117)">30%</text>
</g>
</svg>
